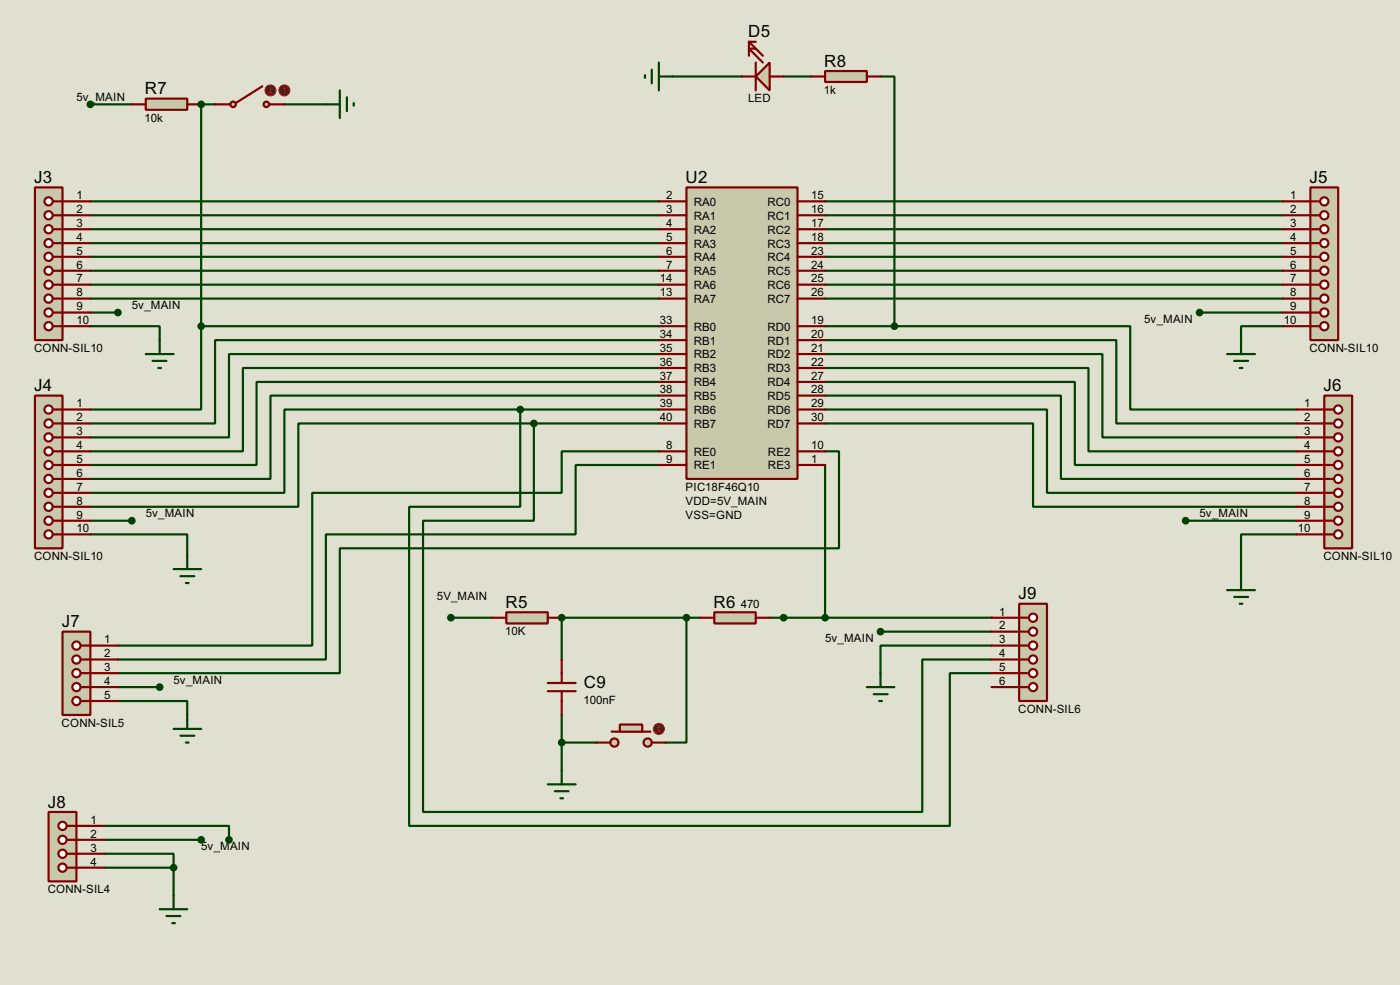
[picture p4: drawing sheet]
<svg xmlns="http://www.w3.org/2000/svg" width="256mm" height="180mm" viewBox="0 0 256 180" stroke-linecap="round" stroke-linejoin="round" font-family="sans-serif">
<path d="M0 0h256.5v180.3h-256.5z" fill="#e0e0d0"/>
<g fill="none" stroke="#004000" stroke-width=".4">
<path d="M36.9 19.1h2.5M52.1 19.1h7.6M16.6 36.9h104.1M16.6 39.4h104.1M151.2 36.9h83.8M151.2 39.4h83.8M16.6 59.7h12.7v2.6M16.6 42h104.1M16.6 44.5h104.1M16.6 47h104.1M16.6 49.6h104.1M16.6 52.1h104.1"/>
<path d="M16.6 54.7h104.1M16.6 57.2h5M120.7 59.7h-83.8v15.3h-20.3M151.2 42h83.8M151.2 44.5h83.8M151.2 47h83.8M151.2 49.6h83.8M151.2 52.1h83.8M151.2 54.7h83.8M219.8 57.2h15.2M235 59.7h-7.6v2.6M95.3 75v17.8h-20.3v58.4h99v-28h7.7"/>
<path d="M95.3 75h-43.2v15.2h-35.5M95.3 75h25.4M97.8 77.5v17.8h-20.3v53.3h91.5v-27.9h12.7M97.8 77.5h-43.1v15.3h-38.1M97.8 77.5h22.9M120.7 62.3h-81.3v15.2h-22.8M120.7 64.8h-78.7v15.3h-25.4M120.7 67.4h-76.2v15.2h-27.9M120.7 69.9h-73.7v15.2h-30.4M120.7 72.4h-71.1v15.3h-33M151.2 62.3h53.3v15.2h33M151.2 64.8h50.8v15.3h35.5"/>
<path d="M151.2 67.4h48.2v15.2h38.1M151.2 69.9h45.7v15.2h40.6M151.2 72.4h43.2v15.3h43.1M151.2 75h40.6v15.2h45.7M151.2 77.5h38.1v15.3h48.2M16.6 97.8h17.7v3.9M16.6 95.3h7.6M120.7 82.6h-17.8v7.6h-45.7v28h-35.6M120.7 85.1h-15.2v12.7h-45.8v22.9h-38.1M151.2 82.6h2.5v17.8h-91.4v22.8h-40.7M151.2 85.1v28M217.2 95.3h20.3"/>
<path d="M237.5 97.8h-10.1v7.7M141 113.1h40.7M161.3 115.6h20.4M181.7 118.2h-20.4v5M21.6 128.3h12.7v2.6M21.6 125.8h7.7M102.9 130.9v10.1M19.1 156.3h12.7v2.5M19.1 151.2h22.9v2.5M19.1 158.8h12.7M19.1 153.7h17.8M31.8 158.8v5.1"/>
</g>
<circle cx="36.9" cy="19.1" r=".2" fill="#004000"/>
<path d="M16.6 19.1h7.6M36.9 19.1v40.6M123.2 14h12.7M143.6 14h5M161.3 14h2.6v45.7M151.2 59.7h12.7M163.9 59.7h43.2v15.3h30.4M82.6 113.1h7.6M102.9 113.1v7.6M102.9 135.9h6.4" fill="none" stroke="#004000" stroke-width=".4"/>
<circle cx="102.9" cy="113.1" r=".2" fill="#004000"/>
<path d="M102.9 113.1h25.4M125.8 113.1v22.8h-3.8" fill="none" stroke="#004000" stroke-width=".4"/>
<path d="M125.8 34.3h20.3v53.4h-20.3z" fill="#c8c8aa" stroke="#800000" stroke-width=".4"/>
<g fill="none" stroke="#800000" stroke-width=".4">
<path d="M120.7 36.9h5.1M120.7 39.4h5.1M146.1 36.9h5.1M146.1 39.4h5.1M120.7 42h5.1M120.7 44.5h5.1M120.7 47h5.1M120.7 49.6h5.1M120.7 52.1h5.1M120.7 54.7h5.1M120.7 59.7h5.1M146.1 42h5.1"/>
<path d="M146.1 44.5h5.1M146.1 47h5.1M146.1 49.6h5.1M146.1 52.1h5.1M146.1 54.7h5.1M146.1 59.7h5.1M120.7 64.8h5.1M120.7 62.3h5.1M120.7 67.4h5.1M120.7 69.9h5.1M120.7 72.4h5.1M120.7 75h5.1"/>
<path d="M120.7 77.5h5.1M146.1 64.8h5.1M146.1 62.3h5.1M146.1 67.4h5.1M146.1 69.9h5.1M146.1 72.4h5.1M146.1 75h5.1M146.1 77.5h5.1M120.7 82.6h5.1M120.7 85.1h5.1M146.1 82.6h5.1M146.1 85.1h5.1"/>
<path d="M100.4 125h5.1M100.4 126.5h5.1M102.9 120.7v4.3M102.9 126.5v4.4"/>
</g>
<path d="M224.8 64.8h5.1M226.1 66.1h2.6M227.1 67.4h.5M227.4 62.3v2.5M100.4 143.6h5.1M101.7 144.8h2.5M102.7 146.1h.5M102.9 141v2.6" fill="none" stroke="#004000" stroke-width=".4"/>
<circle cx="102.9" cy="135.9" r=".5" fill="#004000" stroke="#004000" stroke-width=".4"/>
<path d="M130.9 112.1h7.6v2h-7.6z" fill="#c8c8aa" stroke="#800000" stroke-width=".4"/>
<path d="M128.3 113.1h2.6M138.5 113.1h2.5" fill="none" stroke="#800000" stroke-width=".4"/>
<circle cx="143.5" cy="113.1" r=".5" fill="#004000" stroke="#004000" stroke-width=".4"/>
<path d="M186.7 110.5h5.1v17.8h-5.1z" fill="#c8c8aa" stroke="#800000" stroke-width=".4"/>
<path d="M186.7 113.1h1.8" fill="none" stroke="#800000" stroke-width=".4"/>
<circle cx="189.2" cy="113.1" r=".75" fill="#feffff" stroke="#800000" stroke-width=".4"/>
<path d="M186.7 115.6h1.8" fill="none" stroke="#800000" stroke-width=".4"/>
<circle cx="189.2" cy="115.6" r=".75" fill="#feffff" stroke="#800000" stroke-width=".4"/>
<path d="M186.7 118.2h1.8" fill="none" stroke="#800000" stroke-width=".4"/>
<circle cx="189.2" cy="118.2" r=".75" fill="#feffff" stroke="#800000" stroke-width=".4"/>
<path d="M186.7 120.7h1.8" fill="none" stroke="#800000" stroke-width=".4"/>
<circle cx="189.2" cy="120.7" r=".75" fill="#feffff" stroke="#800000" stroke-width=".4"/>
<path d="M186.7 123.2h1.8" fill="none" stroke="#800000" stroke-width=".4"/>
<circle cx="189.2" cy="123.2" r=".75" fill="#feffff" stroke="#800000" stroke-width=".4"/>
<path d="M186.7 125.8h1.8" fill="none" stroke="#800000" stroke-width=".4"/>
<circle cx="189.2" cy="125.8" r=".75" fill="#feffff" stroke="#800000" stroke-width=".4"/>
<path d="M181.7 113.1h5M181.7 115.6h5M181.7 118.2h5M181.7 120.7h5M181.7 123.2h5M181.7 125.8h5" fill="none" stroke="#800000" stroke-width=".4"/>
<g fill="#004000" stroke="#004000" stroke-width=".4">
<circle cx="151.1" cy="113.1" r=".5"/>
<circle cx="161.3" cy="115.6" r=".5"/>
</g>
<path d="M158.8 125.8h5.1M160.1 127.1h2.5M161.1 128.3h.5M161.3 123.2v2.6" fill="none" stroke="#004000" stroke-width=".4"/>
<path d="M6.4 34.3h5.1v28h-5.1z" fill="#c8c8aa" stroke="#800000" stroke-width=".4"/>
<path d="M9.7 36.9h1.8" fill="none" stroke="#800000" stroke-width=".4"/>
<circle cx="8.9" cy="36.9" r=".75" fill="#feffff" stroke="#800000" stroke-width=".4"/>
<path d="M9.7 39.4h1.8" fill="none" stroke="#800000" stroke-width=".4"/>
<circle cx="8.9" cy="39.4" r=".75" fill="#feffff" stroke="#800000" stroke-width=".4"/>
<path d="M9.7 42h1.8" fill="none" stroke="#800000" stroke-width=".4"/>
<circle cx="8.9" cy="42" r=".75" fill="#feffff" stroke="#800000" stroke-width=".4"/>
<path d="M9.7 44.5h1.8" fill="none" stroke="#800000" stroke-width=".4"/>
<circle cx="8.9" cy="44.5" r=".75" fill="#feffff" stroke="#800000" stroke-width=".4"/>
<path d="M9.7 47h1.8" fill="none" stroke="#800000" stroke-width=".4"/>
<circle cx="8.9" cy="47" r=".75" fill="#feffff" stroke="#800000" stroke-width=".4"/>
<path d="M9.7 49.6h1.8" fill="none" stroke="#800000" stroke-width=".4"/>
<circle cx="8.9" cy="49.6" r=".75" fill="#feffff" stroke="#800000" stroke-width=".4"/>
<path d="M9.7 52.1h1.8" fill="none" stroke="#800000" stroke-width=".4"/>
<circle cx="8.9" cy="52.1" r=".75" fill="#feffff" stroke="#800000" stroke-width=".4"/>
<path d="M9.7 54.7h1.8" fill="none" stroke="#800000" stroke-width=".4"/>
<circle cx="8.9" cy="54.7" r=".75" fill="#feffff" stroke="#800000" stroke-width=".4"/>
<path d="M9.7 57.2h1.8" fill="none" stroke="#800000" stroke-width=".4"/>
<circle cx="8.9" cy="57.2" r=".75" fill="#feffff" stroke="#800000" stroke-width=".4"/>
<path d="M9.7 59.7h1.8" fill="none" stroke="#800000" stroke-width=".4"/>
<circle cx="8.9" cy="59.7" r=".75" fill="#feffff" stroke="#800000" stroke-width=".4"/>
<path d="M11.5 36.9h5.1M11.5 39.4h5.1M11.5 42h5.1M11.5 44.5h5.1M11.5 47h5.1M11.5 49.6h5.1M11.5 52.1h5.1M11.5 54.7h5.1M11.5 57.2h5.1M11.5 59.7h5.1" fill="none" stroke="#800000" stroke-width=".4"/>
<circle cx="21.6" cy="57.2" r=".5" fill="#004000" stroke="#004000" stroke-width=".4"/>
<path d="M26.7 64.8h5.1M28 66.1h2.5M29 67.4h.5M29.3 62.3v2.5" fill="none" stroke="#004000" stroke-width=".4"/>
<path d="M6.4 72.4h5.1v28h-5.1z" fill="#c8c8aa" stroke="#800000" stroke-width=".4"/>
<path d="M9.7 75h1.8" fill="none" stroke="#800000" stroke-width=".4"/>
<circle cx="8.9" cy="75" r=".75" fill="#feffff" stroke="#800000" stroke-width=".4"/>
<path d="M9.7 77.5h1.8" fill="none" stroke="#800000" stroke-width=".4"/>
<circle cx="8.9" cy="77.5" r=".75" fill="#feffff" stroke="#800000" stroke-width=".4"/>
<path d="M9.7 80.1h1.8" fill="none" stroke="#800000" stroke-width=".4"/>
<circle cx="8.9" cy="80.1" r=".75" fill="#feffff" stroke="#800000" stroke-width=".4"/>
<path d="M9.7 82.6h1.8" fill="none" stroke="#800000" stroke-width=".4"/>
<circle cx="8.9" cy="82.6" r=".75" fill="#feffff" stroke="#800000" stroke-width=".4"/>
<path d="M9.7 85.1h1.8" fill="none" stroke="#800000" stroke-width=".4"/>
<circle cx="8.9" cy="85.1" r=".75" fill="#feffff" stroke="#800000" stroke-width=".4"/>
<path d="M9.7 87.7h1.8" fill="none" stroke="#800000" stroke-width=".4"/>
<circle cx="8.9" cy="87.7" r=".75" fill="#feffff" stroke="#800000" stroke-width=".4"/>
<path d="M9.7 90.2h1.8" fill="none" stroke="#800000" stroke-width=".4"/>
<circle cx="8.9" cy="90.2" r=".75" fill="#feffff" stroke="#800000" stroke-width=".4"/>
<path d="M9.7 92.8h1.8" fill="none" stroke="#800000" stroke-width=".4"/>
<circle cx="8.9" cy="92.8" r=".75" fill="#feffff" stroke="#800000" stroke-width=".4"/>
<path d="M9.7 95.3h1.8" fill="none" stroke="#800000" stroke-width=".4"/>
<circle cx="8.9" cy="95.3" r=".75" fill="#feffff" stroke="#800000" stroke-width=".4"/>
<path d="M9.7 97.8h1.8" fill="none" stroke="#800000" stroke-width=".4"/>
<circle cx="8.9" cy="97.8" r=".75" fill="#feffff" stroke="#800000" stroke-width=".4"/>
<path d="M11.5 75h5.1M11.5 77.5h5.1M11.5 80.1h5.1M11.5 82.6h5.1M11.5 85.1h5.1M11.5 87.7h5.1M11.5 90.2h5.1M11.5 92.8h5.1M11.5 95.3h5.1M11.5 97.8h5.1" fill="none" stroke="#800000" stroke-width=".4"/>
<g fill="#004000" stroke="#004000" stroke-width=".4">
<circle cx="95.3" cy="75" r=".5"/>
<circle cx="97.8" cy="77.5" r=".5"/>
<circle cx="24.1" cy="95.3" r=".5"/>
</g>
<path d="M31.8 104.2h5.1M33.1 105.5h2.5M34.1 106.7h.5M34.3 101.7v2.5" fill="none" stroke="#004000" stroke-width=".4"/>
<path d="M240.1 34.3h5.1v28h-5.1z" fill="#c8c8aa" stroke="#800000" stroke-width=".4"/>
<path d="M240.1 36.9h1.8" fill="none" stroke="#800000" stroke-width=".4"/>
<circle cx="242.6" cy="36.9" r=".75" fill="#feffff" stroke="#800000" stroke-width=".4"/>
<path d="M240.1 39.4h1.8" fill="none" stroke="#800000" stroke-width=".4"/>
<circle cx="242.6" cy="39.4" r=".75" fill="#feffff" stroke="#800000" stroke-width=".4"/>
<path d="M240.1 42h1.8" fill="none" stroke="#800000" stroke-width=".4"/>
<circle cx="242.6" cy="42" r=".75" fill="#feffff" stroke="#800000" stroke-width=".4"/>
<path d="M240.1 44.5h1.8" fill="none" stroke="#800000" stroke-width=".4"/>
<circle cx="242.6" cy="44.5" r=".75" fill="#feffff" stroke="#800000" stroke-width=".4"/>
<path d="M240.1 47h1.8" fill="none" stroke="#800000" stroke-width=".4"/>
<circle cx="242.6" cy="47" r=".75" fill="#feffff" stroke="#800000" stroke-width=".4"/>
<path d="M240.1 49.6h1.8" fill="none" stroke="#800000" stroke-width=".4"/>
<circle cx="242.6" cy="49.6" r=".75" fill="#feffff" stroke="#800000" stroke-width=".4"/>
<path d="M240.1 52.1h1.8" fill="none" stroke="#800000" stroke-width=".4"/>
<circle cx="242.6" cy="52.1" r=".75" fill="#feffff" stroke="#800000" stroke-width=".4"/>
<path d="M240.1 54.7h1.8" fill="none" stroke="#800000" stroke-width=".4"/>
<circle cx="242.6" cy="54.7" r=".75" fill="#feffff" stroke="#800000" stroke-width=".4"/>
<path d="M240.1 57.2h1.8" fill="none" stroke="#800000" stroke-width=".4"/>
<circle cx="242.6" cy="57.2" r=".75" fill="#feffff" stroke="#800000" stroke-width=".4"/>
<path d="M240.1 59.7h1.8" fill="none" stroke="#800000" stroke-width=".4"/>
<circle cx="242.6" cy="59.7" r=".75" fill="#feffff" stroke="#800000" stroke-width=".4"/>
<path d="M235 36.9h5.1M235 39.4h5.1M235 42h5.1M235 44.5h5.1M235 47h5.1M235 49.6h5.1M235 52.1h5.1M235 54.7h5.1M235 57.2h5.1M235 59.7h5.1" fill="none" stroke="#800000" stroke-width=".4"/>
<circle cx="219.7" cy="57.2" r=".5" fill="#004000" stroke="#004000" stroke-width=".4"/>
<path d="M242.6 72.4h5.1v28h-5.1z" fill="#c8c8aa" stroke="#800000" stroke-width=".4"/>
<path d="M242.6 75h1.8" fill="none" stroke="#800000" stroke-width=".4"/>
<circle cx="245.1" cy="75" r=".75" fill="#feffff" stroke="#800000" stroke-width=".4"/>
<path d="M242.6 77.5h1.8" fill="none" stroke="#800000" stroke-width=".4"/>
<circle cx="245.1" cy="77.5" r=".75" fill="#feffff" stroke="#800000" stroke-width=".4"/>
<path d="M242.6 80.1h1.8" fill="none" stroke="#800000" stroke-width=".4"/>
<circle cx="245.1" cy="80.1" r=".75" fill="#feffff" stroke="#800000" stroke-width=".4"/>
<path d="M242.6 82.6h1.8" fill="none" stroke="#800000" stroke-width=".4"/>
<circle cx="245.1" cy="82.6" r=".75" fill="#feffff" stroke="#800000" stroke-width=".4"/>
<path d="M242.6 85.1h1.8" fill="none" stroke="#800000" stroke-width=".4"/>
<circle cx="245.1" cy="85.1" r=".75" fill="#feffff" stroke="#800000" stroke-width=".4"/>
<path d="M242.6 87.7h1.8" fill="none" stroke="#800000" stroke-width=".4"/>
<circle cx="245.1" cy="87.7" r=".75" fill="#feffff" stroke="#800000" stroke-width=".4"/>
<path d="M242.6 90.2h1.8" fill="none" stroke="#800000" stroke-width=".4"/>
<circle cx="245.1" cy="90.2" r=".75" fill="#feffff" stroke="#800000" stroke-width=".4"/>
<path d="M242.6 92.8h1.8" fill="none" stroke="#800000" stroke-width=".4"/>
<circle cx="245.1" cy="92.8" r=".75" fill="#feffff" stroke="#800000" stroke-width=".4"/>
<path d="M242.6 95.3h1.8" fill="none" stroke="#800000" stroke-width=".4"/>
<circle cx="245.1" cy="95.3" r=".75" fill="#feffff" stroke="#800000" stroke-width=".4"/>
<path d="M242.6 97.8h1.8" fill="none" stroke="#800000" stroke-width=".4"/>
<circle cx="245.1" cy="97.8" r=".75" fill="#feffff" stroke="#800000" stroke-width=".4"/>
<path d="M237.5 75h5.1M237.5 77.5h5.1M237.5 80.1h5.1M237.5 82.6h5.1M237.5 85.1h5.1M237.5 87.7h5.1M237.5 90.2h5.1M237.5 92.8h5.1M237.5 95.3h5.1M237.5 97.8h5.1" fill="none" stroke="#800000" stroke-width=".4"/>
<circle cx="217.2" cy="95.3" r=".5" fill="#004000" stroke="#004000" stroke-width=".4"/>
<path d="M224.8 108h5.1M226.1 109.3h2.6M227.1 110.5h.5M227.4 105.5v2.5" fill="none" stroke="#004000" stroke-width=".4"/>
<path d="M11.5 115.6h5.1v15.3h-5.1z" fill="#c8c8aa" stroke="#800000" stroke-width=".4"/>
<path d="M14.8 118.2h1.8" fill="none" stroke="#800000" stroke-width=".4"/>
<circle cx="14" cy="118.2" r=".75" fill="#feffff" stroke="#800000" stroke-width=".4"/>
<path d="M14.8 120.7h1.8" fill="none" stroke="#800000" stroke-width=".4"/>
<circle cx="14" cy="120.7" r=".75" fill="#feffff" stroke="#800000" stroke-width=".4"/>
<path d="M14.8 123.2h1.8" fill="none" stroke="#800000" stroke-width=".4"/>
<circle cx="14" cy="123.2" r=".75" fill="#feffff" stroke="#800000" stroke-width=".4"/>
<path d="M14.8 125.8h1.8" fill="none" stroke="#800000" stroke-width=".4"/>
<circle cx="14" cy="125.8" r=".75" fill="#feffff" stroke="#800000" stroke-width=".4"/>
<path d="M14.8 128.3h1.8" fill="none" stroke="#800000" stroke-width=".4"/>
<circle cx="14" cy="128.3" r=".75" fill="#feffff" stroke="#800000" stroke-width=".4"/>
<path d="M16.6 118.2h5M16.6 120.7h5M16.6 123.2h5M16.6 125.8h5M16.6 128.3h5" fill="none" stroke="#800000" stroke-width=".4"/>
<circle cx="29.2" cy="125.8" r=".5" fill="#004000" stroke="#004000" stroke-width=".4"/>
<path d="M31.8 133.4h5.1M33.1 134.7h2.5M34.1 135.9h.5M34.3 130.9v2.5" fill="none" stroke="#004000" stroke-width=".4"/>
<path d="M8.9 148.6h5.1v12.7h-5.1z" fill="#c8c8aa" stroke="#800000" stroke-width=".4"/>
<path d="M12.2 151.2h1.8" fill="none" stroke="#800000" stroke-width=".4"/>
<circle cx="11.4" cy="151.2" r=".75" fill="#feffff" stroke="#800000" stroke-width=".4"/>
<path d="M12.2 153.7h1.8" fill="none" stroke="#800000" stroke-width=".4"/>
<circle cx="11.4" cy="153.7" r=".75" fill="#feffff" stroke="#800000" stroke-width=".4"/>
<path d="M12.2 156.3h1.8" fill="none" stroke="#800000" stroke-width=".4"/>
<circle cx="11.4" cy="156.3" r=".75" fill="#feffff" stroke="#800000" stroke-width=".4"/>
<path d="M12.2 158.8h1.8" fill="none" stroke="#800000" stroke-width=".4"/>
<circle cx="11.4" cy="158.8" r=".75" fill="#feffff" stroke="#800000" stroke-width=".4"/>
<path d="M14 151.2h5.1M14 153.7h5.1M14 156.3h5.1M14 158.8h5.1" fill="none" stroke="#800000" stroke-width=".4"/>
<g fill="#004000" stroke="#004000" stroke-width=".4">
<circle cx="31.8" cy="158.8" r=".5"/>
<circle cx="36.8" cy="153.7" r=".5"/>
<circle cx="41.9" cy="153.7" r=".5"/>
</g>
<path d="M29.3 166.4h5M30.5 167.7h2.6M31.6 169h.5M31.8 163.9v2.5" fill="none" stroke="#004000" stroke-width=".4"/>
<path d="M26.7 18.1h7.6v2h-7.6z" fill="#c8c8aa" stroke="#800000" stroke-width=".4"/>
<path d="M24.2 19.1h2.5M34.3 19.1h2.6" fill="none" stroke="#800000" stroke-width=".4"/>
<path d="M59.7 19.1h2.6M62.3 16.6v5M63.6 17.8v2.6M64.8 18.9v.5" fill="none" stroke="#004000" stroke-width=".4"/>
<g fill="#c8c8aa" stroke="#800000" stroke-width=".4">
<circle cx="48.8" cy="19.1" r=".5"/>
<circle cx="42.7" cy="19.1" r=".5"/>
</g>
<path d="M39.4 19.1h2.8M48.1 15.8l-4.9 3.1M49.3 19.1h2.8" fill="none" stroke="#800000" stroke-width=".4"/>
<circle cx="49.5" cy="16.6" r="1" fill="#400000" stroke="#f00" stroke-width=".2"/>
<path d="M49.3 16.8l.3 .3M49.6 16.1v1M49.8 16.8l-.2 .3" fill="none" stroke="#f00" stroke-width=".2"/>
<circle cx="52.1" cy="16.6" r="1" fill="#400000" stroke="#f00" stroke-width=".2"/>
<path d="M52.1 16.1l-.2 .2M52.1 16.1l.3 .2M52.1 16.1v1" fill="none" stroke="#f00" stroke-width=".2"/>
<g fill="#004000" stroke="#004000" stroke-width=".4">
<circle cx="36.8" cy="59.7" r=".5"/>
<circle cx="36.8" cy="19.1" r=".5"/>
<circle cx="16.5" cy="19.1" r=".5"/>
</g>
<path d="M151.2 13h7.6v2h-7.6z" fill="#c8c8aa" stroke="#800000" stroke-width=".4"/>
<path d="M148.6 14h2.6M158.8 14h2.5" fill="none" stroke="#800000" stroke-width=".4"/>
<circle cx="163.8" cy="59.7" r=".5" fill="#004000" stroke="#004000" stroke-width=".4"/>
<path d="M141 11.5v5.1l-2.5-2.6z" fill="#c8c8aa" stroke="#800000" stroke-width=".4"/>
<path d="M135.9 14h2.6M137.2 7.7l2.6 2.5M137.2 7.7h1.3M137.2 7.7v2.5M138.5 11.5v5.1M138.5 8.9h-1.3l2.6 2.6M141 14h2.6" fill="none" stroke="#800000" stroke-width=".4"/>
<path d="M118.2 13.8v.5M119.4 12.8v2.5M120.7 14h2.5M120.7 11.5v5.1" fill="none" stroke="#004000" stroke-width=".4"/>
<g fill="#c8c8aa" stroke="#800000" stroke-width=".4">
<circle cx="118.6" cy="135.9" r=".75"/>
<circle cx="112.5" cy="135.9" r=".75"/>
</g>
<path d="M112.1 133.9h7.1" fill="none" stroke="#800000" stroke-width=".4"/>
<path d="M113.6 132.6h4.1v1.3h-4.1z" fill="#c8c8aa" stroke="#800000" stroke-width=".4"/>
<path d="M109.3 135.9h2.5M119.4 135.9h2.6" fill="none" stroke="#800000" stroke-width=".4"/>
<circle cx="120.7" cy="133.4" r="1" fill="#400000" stroke="#f00" stroke-width=".2"/>
<path d="M120.5 133.7l.2 .2M120.7 132.9v1M120.7 132.9l-.2 .3M120.7 132.9l.3 .3M121 133.7l-.3 .2" fill="none" stroke="#f00" stroke-width=".2"/>
<path d="M92.8 112.1h7.6v2h-7.6z" fill="#c8c8aa" stroke="#800000" stroke-width=".4"/>
<path d="M90.2 113.1h2.6M100.4 113.1h2.5" fill="none" stroke="#800000" stroke-width=".4"/>
<g fill="#004000" stroke="#004000" stroke-width=".4">
<circle cx="82.6" cy="113.1" r=".5"/>
<circle cx="102.9" cy="113.1" r=".5"/>
<circle cx="125.7" cy="113.1" r=".5"/>
</g>
<g font-size="3.5">
<text x="137.1" y="6.9">D5</text>
<text x="26.6" y="17.3">R7</text>
<text x="151" y="12.2">R8</text>
<text x="6.3" y="33.5">J3</text>
<text x="125.6" y="33.5">U2</text>
<text x="239.9" y="33.5">J5</text>
<text x="6.3" y="71.6">J4</text>
<text x="242.5" y="71.6">J6</text>
<text x="92.6" y="111.3">R5</text>
<text x="130.7" y="111.3">R6</text>
<text x="186.6" y="109.7">J9</text>
<text x="11.3" y="114.8">J7</text>
<text x="107" y="125.9">C9</text>
<text x="8.8" y="147.8">J8</text>
</g>
<g font-size="2.4">
<text x="151" y="17.2">1k</text>
<text x="14" y="18.5">5v_MAIN</text>
<text x="26.5" y="22.3">10k</text>
<text x="137" y="18.7">LED</text>
<text x="14" y="36.5">1</text>
<text x="14" y="39">2</text>
<text x="14" y="41.6">3</text>
<text x="122.1" y="36.5">2</text>
<text x="122.1" y="41.6">4</text>
<text x="122.1" y="39">3</text>
<text x="127.1" y="37.7">RA0</text>
<text x="127.1" y="40.2">RA1</text>
<text x="140.6" y="37.7">RC0</text>
<text x="140.6" y="40.2">RC1</text>
<text x="148.6" y="36.5">15</text>
<text x="148.6" y="41.6">17</text>
<text x="148.6" y="39">16</text>
<text x="236.4" y="36.5">1</text>
<text x="236.4" y="39">2</text>
<text x="236.4" y="41.6">3</text>
<text x="14" y="44.1">4</text>
<text x="14" y="46.6">5</text>
<text x="122.1" y="44.1">5</text>
<text x="122.1" y="46.6">6</text>
<text x="127.1" y="42.7">RA2</text>
<text x="127.1" y="45.3">RA3</text>
<text x="127.1" y="47.8">RA4</text>
<text x="140.6" y="42.7">RC2</text>
<text x="140.6" y="45.3">RC3</text>
<text x="140.6" y="47.8">RC4</text>
<text x="148.6" y="44.1">18</text>
<text x="148.6" y="46.6">23</text>
<text x="236.4" y="44.1">4</text>
<text x="236.4" y="46.6">5</text>
<text x="14" y="49.2">6</text>
<text x="14" y="51.7">7</text>
<text x="120.9" y="51.7">14</text>
<text x="122.1" y="49.2">7</text>
<text x="127.1" y="50.4">RA5</text>
<text x="127.1" y="52.9">RA6</text>
<text x="140.6" y="50.4">RC5</text>
<text x="140.6" y="52.9">RC6</text>
<text x="148.6" y="49.2">24</text>
<text x="148.6" y="51.7">25</text>
<text x="236.4" y="49.2">6</text>
<text x="236.4" y="51.7">7</text>
<text x="14" y="54.3">8</text>
<text x="14" y="56.8">9</text>
<text x="14" y="59.3">10</text>
<text x="24.2" y="56.6">5v_MAIN</text>
<text x="120.9" y="54.3">13</text>
<text x="120.9" y="59.3">33</text>
<text x="127.1" y="55.4">RA7</text>
<text x="140.6" y="55.4">RC7</text>
<text x="148.6" y="54.3">26</text>
<text x="148.6" y="59.3">19</text>
<text x="209.6" y="59.1">5v_MAIN</text>
<text x="235.2" y="59.3">10</text>
<text x="236.4" y="54.3">8</text>
<text x="236.4" y="56.8">9</text>
<text x="6.2" y="64.5">CONN-SIL10</text>
<text x="120.9" y="64.4">35</text>
<text x="120.9" y="61.9">34</text>
<text x="127.1" y="60.5">RB0</text>
<text x="127.1" y="65.6">RB2</text>
<text x="127.1" y="63.1">RB1</text>
<text x="140.6" y="60.5">RD0</text>
<text x="140.6" y="65.6">RD2</text>
<text x="140.6" y="63.1">RD1</text>
<text x="148.6" y="64.4">21</text>
<text x="148.6" y="61.9">20</text>
<text x="239.9" y="64.5">CONN-SIL10</text>
<text x="120.9" y="67">36</text>
<text x="120.9" y="69.5">37</text>
<text x="120.9" y="72">38</text>
<text x="127.1" y="68.1">RB3</text>
<text x="127.1" y="70.7">RB4</text>
<text x="140.6" y="68.1">RD3</text>
<text x="140.6" y="70.7">RD4</text>
<text x="148.6" y="67">22</text>
<text x="148.6" y="69.5">27</text>
<text x="148.6" y="72">28</text>
<text x="14" y="74.6">1</text>
<text x="14" y="77.1">2</text>
<text x="120.9" y="74.6">39</text>
<text x="120.9" y="77.1">40</text>
<text x="127.1" y="73.2">RB5</text>
<text x="127.1" y="75.8">RB6</text>
<text x="140.6" y="73.2">RD5</text>
<text x="140.6" y="75.8">RD6</text>
<text x="148.6" y="74.6">29</text>
<text x="148.6" y="77.1">30</text>
<text x="238.9" y="74.6">1</text>
<text x="238.9" y="77.1">2</text>
<text x="14" y="79.7">3</text>
<text x="14" y="82.2">4</text>
<text x="122.1" y="82.2">8</text>
<text x="127.1" y="78.3">RB7</text>
<text x="127.1" y="83.4">RE0</text>
<text x="140.6" y="78.3">RD7</text>
<text x="140.7" y="83.4">RE2</text>
<text x="148.6" y="82.2">10</text>
<text x="238.9" y="79.7">3</text>
<text x="238.9" y="82.2">4</text>
<text x="14" y="84.7">5</text>
<text x="14" y="87.3">6</text>
<text x="14" y="89.8">7</text>
<text x="122.1" y="84.7">9</text>
<text x="125.6" y="89.9">PIC18F46Q10</text>
<text x="127.1" y="85.9">RE1</text>
<text x="140.7" y="85.9">RE3</text>
<text x="148.6" y="84.7">1</text>
<text x="238.9" y="84.7">5</text>
<text x="238.9" y="87.3">6</text>
<text x="238.9" y="89.8">7</text>
<text x="14" y="92.4">8</text>
<text x="14" y="94.9">9</text>
<text x="26.7" y="94.7">5v_MAIN</text>
<text x="125.6" y="92.4">VDD=5V_MAIN</text>
<text x="125.6" y="95">VSS=GND</text>
<text x="219.8" y="94.7">5v_MAIN</text>
<text x="238.9" y="92.4">8</text>
<text x="238.9" y="94.9">9</text>
<text x="14" y="97.4">10</text>
<text x="237.8" y="97.4">10</text>
<text x="6.2" y="102.6">CONN-SIL10</text>
<text x="242.4" y="102.6">CONN-SIL10</text>
<text x="80.1" y="109.9">5V_MAIN</text>
<text x="135.7" y="111.2">470</text>
<text x="183.1" y="112.7">1</text>
<text x="19.1" y="117.8">1</text>
<text x="92.6" y="116.3">10K</text>
<text x="151.2" y="117.6">5v_MAIN</text>
<text x="183.1" y="115.2">2</text>
<text x="183.1" y="117.8">3</text>
<text x="19.1" y="120.3">2</text>
<text x="19.1" y="122.8">3</text>
<text x="19.1" y="125.4">4</text>
<text x="31.8" y="125.2">5v_MAIN</text>
<text x="183.1" y="120.3">4</text>
<text x="183.1" y="122.8">5</text>
<text x="183.1" y="125.4">6</text>
<text x="19.1" y="127.9">5</text>
<text x="106.9" y="128.9">100nF</text>
<text x="186.5" y="130.5">CONN-SIL6</text>
<text x="11.3" y="133.1">CONN-SIL5</text>
<text x="16.6" y="150.8">1</text>
<text x="16.6" y="153.3">2</text>
<text x="16.6" y="155.9">3</text>
<text x="36.9" y="155.7">5v_MAIN</text>
<text x="16.6" y="158.4">4</text>
<text x="8.7" y="163.5">CONN-SIL4</text>
</g>
</svg>
